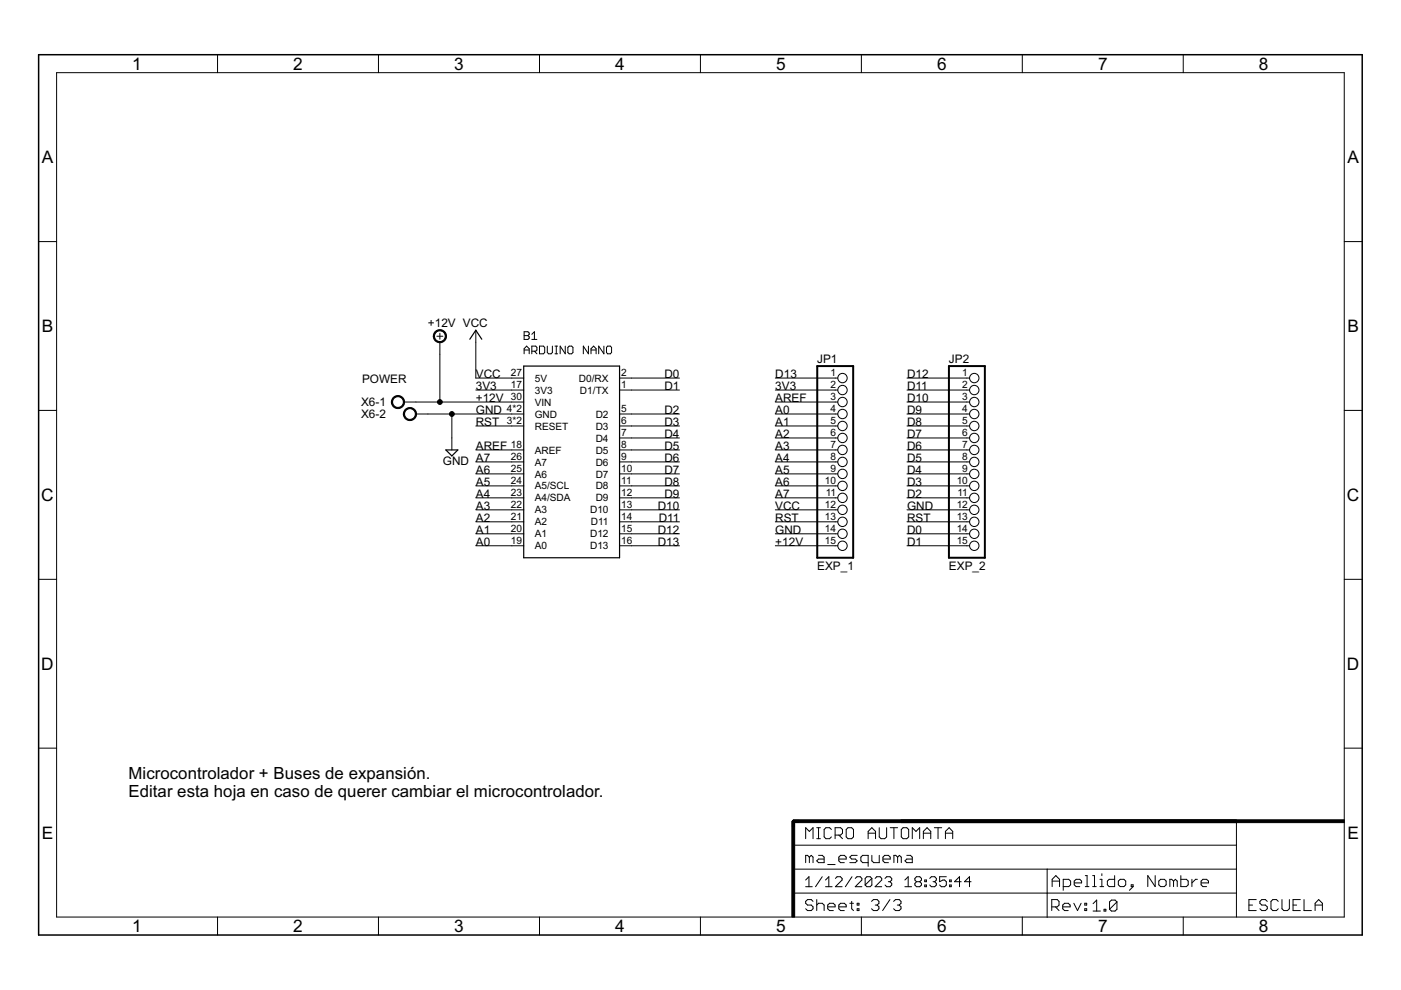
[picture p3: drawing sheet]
<svg xmlns="http://www.w3.org/2000/svg" width="297mm" height="210mm" viewBox="0 0 297 210" stroke-linecap="round" stroke-linejoin="round" font-family="sans-serif">
<g fill="none" stroke="#000" stroke-width=".21">
<path d="M12 15.4h273v179h-273zM46.1 11.6v3.8M80.2 11.6v3.8M114.4 11.6v3.8M148.5 11.6v3.8M182.6 11.6v3.8M216.7 11.6v3.8M250.9 11.6v3.8M8.2 51.2h3.8M285 51.2h3.8M92.6 71.3h1.3M93.3 70.7v1.2"/>
<path d="M93.3 72.6v12.6M100.9 70v10.2h10.1M111.1 70.3h.8l.3 .3v.3l-.3 .3 .3 .2v.3l-.3 .3h-.8zM111.1 75v-1.1l.6-.5 .5 .5v1.1M111.1 74.2h1.1M111.1 71.2h.8M112.8 74.5h.8l.2-.3v-.5l-.2-.3h-.8v1.6M112.8 72h1M112.8 70.9l.5-.6v1.7M113.3 74.5l.5 .5M114.4 73.4h.8l.3 .3v1l-.3 .3h-.8zM116 73.4v1.3l.3 .3h.5l.3-.3v-1.3"/>
<path d="M117.7 73.4h.5M117.7 75h.5M117.9 73.4v1.6M119.8 73.4v1.6l-1-1.6v1.6M120.7 73.4h.5l.3 .3v1l-.3 .3h-.5l-.3-.3v-1zM124.8 73.4v1.6l-1.1-1.6v1.6M125.3 74.2h1.1M125.3 75v-1.1l.6-.5 .5 .5v1.1M128 73.4v1.6l-1.1-1.6v1.6M128.8 73.4h.6l.3 .3v1l-.3 .3h-.6l-.2-.3v-1zM8.2 87h3.8M85.6 85.2h25.4"/>
<path d="M88.2 87.8h22.8M95.8 87.8v7.6M100.9 82.7h10.1M100.9 90.3h10.1M100.9 95.4h10.1M100.9 97.9h10.1M131.4 80.2h12.7M131.4 82.7h12.7M131.4 90.3h12.7M131.4 87.8h12.7M131.4 92.9h12.7M131.4 95.4h12.7"/>
<path d="M131.4 97.9h12.7M164.4 80.2h13.2M164.4 82.7h13.2M164.4 90.3h13.2M164.4 87.8h13.2M164.4 92.9h13.2M164.4 95.4h13.2M164.4 97.9h13.2M164.4 85.2h13.2M192.3 80.2h13.3M192.3 82.7h13.3M192.3 90.3h13.3"/>
<path d="M192.3 87.8h13.3M192.3 92.9h13.3M192.3 95.4h13.3M192.3 97.9h13.3M192.3 85.2h13.3M285 87h3.8M100.9 100.5h10.1M100.9 103h10.1M100.9 105.6h10.1M100.9 108.1h10.1M100.9 110.6h10.1M100.9 113.2h10.1"/>
<path d="M100.9 115.7h10.1M131.4 100.5h12.7M131.4 103h12.7M131.4 105.6h12.7M131.4 108.1h12.7M131.4 110.6h12.7M131.4 113.2h12.7M131.4 115.7h12.7M164.4 100.5h13.2M164.4 103h13.2M164.4 105.6h13.2M164.4 108.1h13.2"/>
<path d="M164.4 110.6h13.2M164.4 113.2h13.2M164.4 115.7h13.2M192.3 100.5h13.3M192.3 103h13.3M192.3 105.6h13.3M192.3 108.1h13.3M192.3 110.6h13.3M192.3 113.2h13.3M192.3 115.7h13.3M8.2 122.8h3.8M285 122.8h3.8"/>
<path d="M8.2 158.6h3.8M285 158.6h3.8M168.2 179.2h93.9M170.8 177.8v-2.3l.8 .8 .8-.8v2.3M173.2 177.8h.7M173.2 175.5h.7M173.5 175.5v2.3M176.3 175.9l-.4-.4h-.8l-.4 .4v1.5l.4 .4h.8l.4-.4M177.1 177.1h1.1l.4-.4v-.8l-.4-.4h-1.1v2.3M177.8 177.1l.8 .7M179.8 175.5h.8l.4 .4v1.5l-.4 .4h-.8l-.4-.4v-1.5zM184.1 177.8v-1.5l.7-.8 .8 .8v1.5"/>
<path d="M184.1 176.7h1.5M186.4 175.5v1.9l.4 .4h.8l.4-.4v-1.9M188.7 175.5h1.6M189.5 175.5v2.3M191.5 175.5h.8l.4 .4v1.5l-.4 .4h-.8l-.4-.4v-1.5zM193.4 177.8v-2.3l.8 .8 .8-.8v2.3M195.8 177.8v-1.5l.8-.8 .7 .8v1.5M195.8 176.7h1.5M198.1 175.5h1.6M198.9 175.5v2.3M200.4 176.7h1.6M200.4 177.8v-1.5l.8-.8 .8 .8v1.5"/>
<path d="M262.1 174.1v20.3M46.1 194.4v3.8M80.2 194.4v3.8M114.4 194.4v3.8M148.5 194.4v3.8M168.2 189.4h93.9M168.2 184.3h93.9M170.8 186.6l.7-.7v2.1M170.8 188h1.4M171.6 181.7l-.4-.3h-.4v1.5M171.6 181.7v1.2M171.6 181.7l.4-.3 .4 .3v1.2"/>
<path d="M172.4 191.1l-.4-.4h-.8l-.4 .4v.4l.4 .4h.8l.4 .4v.4l-.4 .4h-.8l-.4-.4M173.2 191.9l.3-.4h.8l.4 .4v1.2M173.2 190.7v2.4M173.5 181.4h.8l.4 .3v1.2h-1.2l-.3-.4 .3-.4h1.2M174.3 185.9l-1.4 2.1M175 188h1.4M175 186.6l.7-.7v2.1M175.5 183.3h1.6M175.5 192.3h1.6v-.4l-.4-.4h-.8l-.4 .4v.8l.4 .4h.8M177.1 186.2l.4-.3h.7l.3 .3v.4l-1.4 1.4h1.4M177.8 182.1h1.6v-.4l-.4-.3h-.8l-.4 .3v.8l.4 .4h.8M177.8 192.3h1.6v-.4l-.4-.4h-.8l-.4 .4v.8l.4 .4h.8"/>
<path d="M180.2 191.5h.8M180.6 191.1v1.6l.4 .4M180.6 185.9l-1.4 2.1M181.3 186.2l.4-.3h.7l.3 .3v.4l-1.4 1.4h1.4M181.7 181.4h-1.1l-.4 .3 .4 .4h.8l.3 .4-.3 .4h-1.2M181.7 191.5h.4v.4h-.4zM181.7 192.7h.4v.4h-.4zM182.6 194.4v3.8M184.1 182.9h-1.2l-.4-.4v-.8l.4-.3h1.2v2.3M184.8 191.1l.4-.4h.8l.4 .4v.4l-.4 .4M184.8 181.4v1.1l.5 .4h1.1v-1.5M184.8 186.2v1.4l-.3 .4h-.7l-.4-.4"/>
<path d="M184.8 186.2l-.3-.3h-.7l-.4 .3v1.4M184.8 186.2l-1.4 1.4M185.5 186.2l.4-.3h.7l.3 .3v.4l-1.4 1.4h1.4M185.6 191.9h.4M186 191.9l.4 .4v.4l-.4 .4h-.8l-.4-.4M187.2 182.1h1.5v-.4l-.3-.3h-.8l-.4 .3v.8l.4 .4h.8M187.6 186.2l.4-.3h.7l.4 .3v.4l-.4 .3M188.3 186.9h.4M188.7 190.7l-1.6 2.4M188.7 186.9l.4 .4v.3l-.4 .4h-.7l-.4-.4M189.5 191.1l.4-.4h.7l.4 .4v.4l-.4 .4M190.2 191.9h.4"/>
<path d="M190.3 181.7l-.4-.3h-.4v1.5M190.3 181.7v1.2M190.3 181.7l.4-.3 .4 .3v1.2M190.6 191.9l.4 .4v.4l-.4 .4h-.7l-.4-.4M191.9 188h1.4M191.9 186.6l.7-.7v2.1M192.3 181.4h.7l.4 .3v1.2h-1.1l-.4-.4 .4-.4h1.1M194.3 186.9l-.3 .4v.3l.3 .4h.7l.4-.4v-.3l-.4-.4M194.3 186.9l-.3-.3v-.4l.3-.3h.7l.4 .3v.4l-.4 .3M194.3 186.9h.7M196.1 187.6h.3v.4h-.3zM196.1 186.6h.3v.3h-.3z"/>
<path d="M197.1 186.2l.4-.3h.7l.3 .3v.4l-.3 .3M197.8 186.9h.4M198.2 186.9l.3 .4v.3l-.3 .4h-.7l-.4-.4M200.6 185.9h-1.4v1l.7-.3h.4l.3 .3v.7l-.3 .4h-.7l-.4-.4M201.3 187.6h.4v.4h-.4zM201.3 186.6h.4v.3h-.4zM203.8 186.9h-1.4l1-1v2.1M205.9 186.9h-1.4l1-1v2.1M216.7 194.4v3.8M222 184.3v10.2M223 192.3h1.2l.3-.4v-.8l-.3-.4h-1.2v2.4M223.1 188v-1.6l.8-.7 .7 .7v1.6"/>
<path d="M223.1 186.8h1.5M223.8 192.3l.7 .8M225.3 192.3h1.6v-.4l-.4-.4h-.8l-.4 .4v.8l.4 .4h.8M225.4 188h1.2l.4-.4v-.8l-.4-.4h-1.2v2.4M227.7 191.5l.8 1.6 .7-1.6M227.8 187.2h1.5v-.4l-.4-.4h-.7l-.4 .4v.8l.4 .4h.7M230 191.5h.4v.4h-.4zM230 192.7h.4v.4h-.4zM230.1 188h.8M230.1 185.7h.4v2.3M231.7 188h.7M231.7 185.7h.4v2.3"/>
<path d="M231.8 191.6l.7-.8v2.4M231.8 193.2h1.5M233.2 186.4h.4v1.6M233.2 188h.8M233.6 185.3v.4M234.1 192.8h.4v.4h-.4zM236.3 185.7v2.3h-1.1l-.4-.4v-.8l.4-.4h1.1M236.8 191.2v1.6l-.4 .4h-.8l-.4-.4M236.8 191.2l-.4-.4h-.8l-.4 .4v1.6M236.8 191.2l-1.6 1.6M237.1 186.8l.4-.4h.8l.4 .4v.8l-.4 .4h-.8l-.4-.4zM239.8 187.6h.4v.4h-.4z"/>
<path d="M240.2 188l-.7 .8M244.9 185.7v2.3l-1.5-2.3v2.3M245.7 186.8l.4-.4h.8l.3 .4v.8l-.3 .4h-.8l-.4-.4zM248.8 186.8l-.4-.4h-.4v1.6M248.8 186.8v1.2M248.8 186.8l.4-.4 .4 .4v1.2M250.4 185.7v2.3h1.1l.4-.4v-.8l-.4-.4h-1.1M250.9 194.4v3.8M252.7 186.4v1.6M253.9 186.4h-.4l-.8 .8M254.7 187.2h1.5v-.4l-.4-.4h-.8l-.3 .4v.8l.3 .4h.8M264.8 191.9h.8"/>
<path d="M266.3 190.7h-1.5v2.4h1.5M268.7 191.1l-.4-.4h-.8l-.4 .4v.4l.4 .4h.8l.4 .4v.4l-.4 .4h-.8l-.4-.4M271 191.1l-.4-.4h-.7l-.4 .4v1.6l.4 .4h.7l.4-.4M271.8 190.7v2l.4 .4h.8l.4-.4v-2M274.2 191.9h.7M275.7 190.7h-1.5v2.4h1.5M276.5 190.7v2.4h1.5M278.8 191.9h1.6M278.8 193.1v-1.6l.8-.8 .8 .8v1.6"/>
<circle cx="178.6" cy="95.4" r=".99"/>
<circle cx="178.6" cy="92.9" r=".99"/>
<circle cx="178.6" cy="87.8" r=".99"/>
<circle cx="178.6" cy="90.3" r=".99"/>
<circle cx="178.6" cy="97.9" r=".99"/>
<circle cx="178.6" cy="80.2" r=".99"/>
<circle cx="178.6" cy="82.7" r=".99"/>
<circle cx="178.6" cy="85.2" r=".99"/>
<circle cx="206.6" cy="97.9" r=".99"/>
<circle cx="206.6" cy="90.3" r=".99"/>
<circle cx="206.6" cy="87.8" r=".99"/>
<circle cx="206.6" cy="92.9" r=".99"/>
<circle cx="206.6" cy="95.4" r=".99"/>
<circle cx="206.6" cy="82.7" r=".99"/>
<circle cx="206.6" cy="85.2" r=".99"/>
<circle cx="206.6" cy="80.2" r=".99"/>
<circle cx="178.6" cy="105.6" r=".99"/>
<circle cx="178.6" cy="115.7" r=".99"/>
<circle cx="178.6" cy="108.1" r=".99"/>
<circle cx="178.6" cy="113.2" r=".99"/>
<circle cx="178.6" cy="100.5" r=".99"/>
<circle cx="178.6" cy="103" r=".99"/>
<circle cx="178.6" cy="110.6" r=".99"/>
<circle cx="206.6" cy="100.5" r=".99"/>
<circle cx="206.6" cy="105.6" r=".99"/>
<circle cx="206.6" cy="110.6" r=".99"/>
<circle cx="206.6" cy="103" r=".99"/>
<circle cx="206.6" cy="108.1" r=".99"/>
<circle cx="206.6" cy="115.7" r=".99"/>
<circle cx="206.6" cy="113.2" r=".99"/>
</g>
<path d="M167.9 174.1h.6v20.3h-.6zM168.2 173.8h93.9v.6h-93.9zM191 173.8h94v.6h-94z" fill="#000" stroke="#000" stroke-width=".21"/>
<path d="M169.5 174.1h-1.3v1.3" fill="none" stroke="#000" stroke-width=".61"/>
<path d="M8.2 11.6h280.6v186.6h-280.6z" fill="none" stroke="#000" stroke-width=".32"/>
<path d="M99.6 71.9l1.3-1.9 1.3 1.9M111 77.6h20.4v40.7h-20.4zM94.5 95.4h2.6l-1.3 1.3z" fill="none" stroke="#000" stroke-width=".25"/>
<g fill="#000" stroke="#000" stroke-width=".21">
<path d="M92.2 70.3a1.4 1.4 0 0 1 2.3 .2 1.4 1.4 0 0 1-.8 2.1 1.4 1.4 0 0 1-1.8-1.3h.2a1.15 1.15 0 0 1 1.6-1.1 1.15 1.15 0 0 1 .3 1.9 1.15 1.15 0 0 1-1.8-.5l-.1-.3h-.2z" fill-rule="evenodd"/>
<path d="M83.4 84.3a1.4 1.4 0 0 1 2.2 .2 1.4 1.4 0 0 1-.9 2.1 1.4 1.4 0 0 1-1.7-1.4h.2a1.15 1.15 0 0 1 1.6-1 1.15 1.15 0 0 1 .3 1.9 1.15 1.15 0 0 1-1.8-.6l-.1-.3h-.2z" fill-rule="evenodd"/>
<path d="M85.9 86.8a1.4 1.4 0 0 1 2.2 .3 1.4 1.4 0 0 1-.8 2 1.4 1.4 0 0 1-1.8-1.3h.3a1.15 1.15 0 0 1 1.6-1.1 1.15 1.15 0 0 1 .3 1.9 1.15 1.15 0 0 1-1.9-.5v-.3h-.3z" fill-rule="evenodd"/>
<circle cx="93.3" cy="85.2" r=".51"/>
<circle cx="95.8" cy="87.8" r=".51"/>
</g>
<path d="M173.3 77.6h7.6v40.7h-7.6zM201.2 77.6h7.6v40.7h-7.6z" fill="none" stroke="#000" stroke-width=".42"/>
<g font-size="4.1">
<text x="28" y="14.8">1</text>
<text x="62.2" y="14.8">2</text>
<text x="96.3" y="14.8">3</text>
<text x="130.4" y="14.8">4</text>
<text x="164.5" y="14.8">5</text>
<text x="198.7" y="14.8">6</text>
<text x="232.8" y="14.8">7</text>
<text x="266.9" y="14.8">8</text>
<text x="8.9" y="34.6">A</text>
<text x="285.7" y="34.6">A</text>
<text x="8.9" y="70.4">B</text>
<text x="285.7" y="70.4">B</text>
<text x="8.8" y="106.2">C</text>
<text x="285.6" y="106.2">C</text>
<text x="8.8" y="142">D</text>
<text x="285.6" y="142">D</text>
<text x="8.9" y="177.8">E</text>
<text x="285.7" y="177.8">E</text>
<text x="28" y="197.6">1</text>
<text x="62.2" y="197.6">2</text>
<text x="96.3" y="197.6">3</text>
<text x="130.4" y="197.6">4</text>
<text x="164.5" y="197.6">5</text>
<text x="198.7" y="197.6">6</text>
<text x="232.8" y="197.6">7</text>
<text x="266.9" y="197.6">8</text>
</g>
<g font-size="4">
<text x="27.2" y="165.2">Microcontrolador + Buses de expansión.</text>
<text x="27.2" y="169">Editar esta hoja en caso de querer cambiar el microcontrolador.</text>
</g>
<g font-size="2.8">
<text x="90.7" y="69.4">+12V VCC</text>
<text x="173.3" y="77">JP1</text>
<text x="201.2" y="77">JP2</text>
<text x="76.8" y="81.3">POWER</text>
<text x="100.9" y="80.2">VCC</text>
<text x="100.9" y="82.7">3V3</text>
<text x="140.9" y="80.2">D0</text>
<text x="140.9" y="82.7">D1</text>
<text x="164.4" y="82.7">3V3</text>
<text x="164.4" y="80.2">D13</text>
<text x="192.3" y="80.2">D12</text>
<text x="192.3" y="82.7">D11</text>
<text x="76.5" y="86.1">X6-1</text>
<text x="76.5" y="88.7">X6-2</text>
<text x="100.9" y="87.8">GND</text>
<text x="100.9" y="85.2">+12V</text>
<text x="140.9" y="87.8">D2</text>
<text x="164.4" y="85.2">AREF</text>
<text x="164.4" y="87.8">A0</text>
<text x="192.3" y="87.8">D9</text>
<text x="192.3" y="85.2">D10</text>
<text x="100.9" y="90.3">RST</text>
<text x="100.9" y="95.4">AREF</text>
<text x="140.9" y="90.3">D3</text>
<text x="140.9" y="92.9">D4</text>
<text x="140.9" y="95.4">D5</text>
<text x="164.4" y="95.4">A3</text>
<text x="164.4" y="92.9">A2</text>
<text x="164.4" y="90.3">A1</text>
<text x="192.3" y="95.4">D6</text>
<text x="192.3" y="92.9">D7</text>
<text x="192.3" y="90.3">D8</text>
<text x="93.9" y="98.6">GND A7</text>
<text x="100.9" y="100.5">A6</text>
<text x="140.9" y="97.9">D6</text>
<text x="140.9" y="100.5">D7</text>
<text x="164.4" y="100.5">A5</text>
<text x="164.4" y="97.9">A4</text>
<text x="192.3" y="100.5">D4</text>
<text x="192.3" y="97.9">D5</text>
<text x="100.9" y="103">A5</text>
<text x="100.9" y="105.6">A4</text>
<text x="140.9" y="103">D8</text>
<text x="140.9" y="105.6">D9</text>
<text x="164.4" y="105.6">A7</text>
<text x="164.4" y="103">A6</text>
<text x="192.3" y="105.6">D2</text>
<text x="192.3" y="103">D3</text>
<text x="100.9" y="108.1">A3</text>
<text x="100.9" y="110.6">A2</text>
<text x="100.9" y="113.2">A1</text>
<text x="139.5" y="113.2">D12</text>
<text x="139.5" y="108.1">D10</text>
<text x="139.7" y="110.6">D11</text>
<text x="164.4" y="113.2">GND</text>
<text x="164.4" y="108.1">VCC</text>
<text x="164.4" y="110.6">RST</text>
<text x="192.3" y="108.1">GND</text>
<text x="192.3" y="110.6">RST</text>
<text x="192.3" y="113.2">D0</text>
<text x="100.9" y="115.7">A0</text>
<text x="139.5" y="115.7">D13</text>
<text x="164.4" y="115.7">+12V</text>
<text x="192.3" y="115.7">D1</text>
<text x="173.3" y="120.8">EXP_1</text>
<text x="201.2" y="120.8">EXP_2</text>
</g>
<g font-size="2.4">
<text x="108.3" y="79.8">27</text>
<text x="108.3" y="82.4">17</text>
<text x="113.4" y="80.9">5V</text>
<text x="113.4" y="83.5">3V3</text>
<text x="122.7" y="80.9">D0/RX</text>
<text x="123" y="83.5">D1/TX</text>
<text x="131.7" y="79.8">2</text>
<text x="131.7" y="82.4">1</text>
<text x="176.1" y="79.8">1</text>
<text x="176.1" y="82.4">2</text>
<text x="204" y="79.8">1</text>
<text x="204" y="82.4">2</text>
<text x="107.5" y="90">3*2</text>
<text x="107.5" y="87.4">4*2</text>
<text x="108.3" y="84.9">30</text>
<text x="113.4" y="88.5">GND</text>
<text x="113.4" y="86">VIN</text>
<text x="126.3" y="88.5">D2</text>
<text x="131.7" y="87.4">5</text>
<text x="131.7" y="90">6</text>
<text x="176.1" y="84.9">3</text>
<text x="176.1" y="87.4">4</text>
<text x="176.1" y="90">5</text>
<text x="204" y="84.9">3</text>
<text x="204" y="87.4">4</text>
<text x="204" y="90">5</text>
<text x="108.3" y="95">18</text>
<text x="113.4" y="91.1">RESET</text>
<text x="126.3" y="91.1">D3</text>
<text x="126.3" y="93.6">D4</text>
<text x="131.7" y="92.5">7</text>
<text x="131.7" y="95">8</text>
<text x="176.1" y="92.5">6</text>
<text x="176.1" y="95">7</text>
<text x="204" y="92.5">6</text>
<text x="204" y="95">7</text>
<text x="108.3" y="100.1">25</text>
<text x="108.3" y="97.6">26</text>
<text x="113.4" y="101.2">A6</text>
<text x="113.4" y="98.7">A7</text>
<text x="113.4" y="96.2">AREF</text>
<text x="126.3" y="96.2">D5</text>
<text x="126.3" y="98.7">D6</text>
<text x="126.3" y="101.2">D7</text>
<text x="131.7" y="97.6">9</text>
<text x="131.7" y="100.1">10</text>
<text x="176.1" y="97.6">8</text>
<text x="176.1" y="100.1">9</text>
<text x="204" y="97.6">8</text>
<text x="204" y="100.1">9</text>
<text x="108.3" y="107.7">22</text>
<text x="108.3" y="105.2">23</text>
<text x="108.3" y="102.7">24</text>
<text x="113.4" y="106.3">A4/SDA</text>
<text x="113.4" y="103.8">A5/SCL</text>
<text x="126.3" y="103.8">D8</text>
<text x="126.3" y="106.3">D9</text>
<text x="131.7" y="102.7">11</text>
<text x="131.7" y="105.2">12</text>
<text x="131.7" y="107.7">13</text>
<text x="174.9" y="102.7">10</text>
<text x="174.9" y="107.7">12</text>
<text x="175.1" y="105.2">11</text>
<text x="202.8" y="102.7">10</text>
<text x="202.8" y="107.7">12</text>
<text x="203" y="105.2">11</text>
<text x="108.3" y="112.8">20</text>
<text x="108.3" y="110.3">21</text>
<text x="113.4" y="113.9">A1</text>
<text x="113.4" y="111.4">A2</text>
<text x="113.4" y="108.9">A3</text>
<text x="125.1" y="108.9">D10</text>
<text x="125.1" y="113.9">D12</text>
<text x="125.3" y="111.4">D11</text>
<text x="131.7" y="110.3">14</text>
<text x="131.7" y="112.8">15</text>
<text x="174.9" y="110.3">13</text>
<text x="174.9" y="112.8">14</text>
<text x="202.8" y="110.3">13</text>
<text x="202.8" y="112.8">14</text>
<text x="108.3" y="115.4">19</text>
<text x="113.4" y="116.5">A0</text>
<text x="125.1" y="116.5">D13</text>
<text x="131.7" y="115.4">16</text>
<text x="174.9" y="115.4">15</text>
<text x="202.8" y="115.4">15</text>
</g>
</svg>
